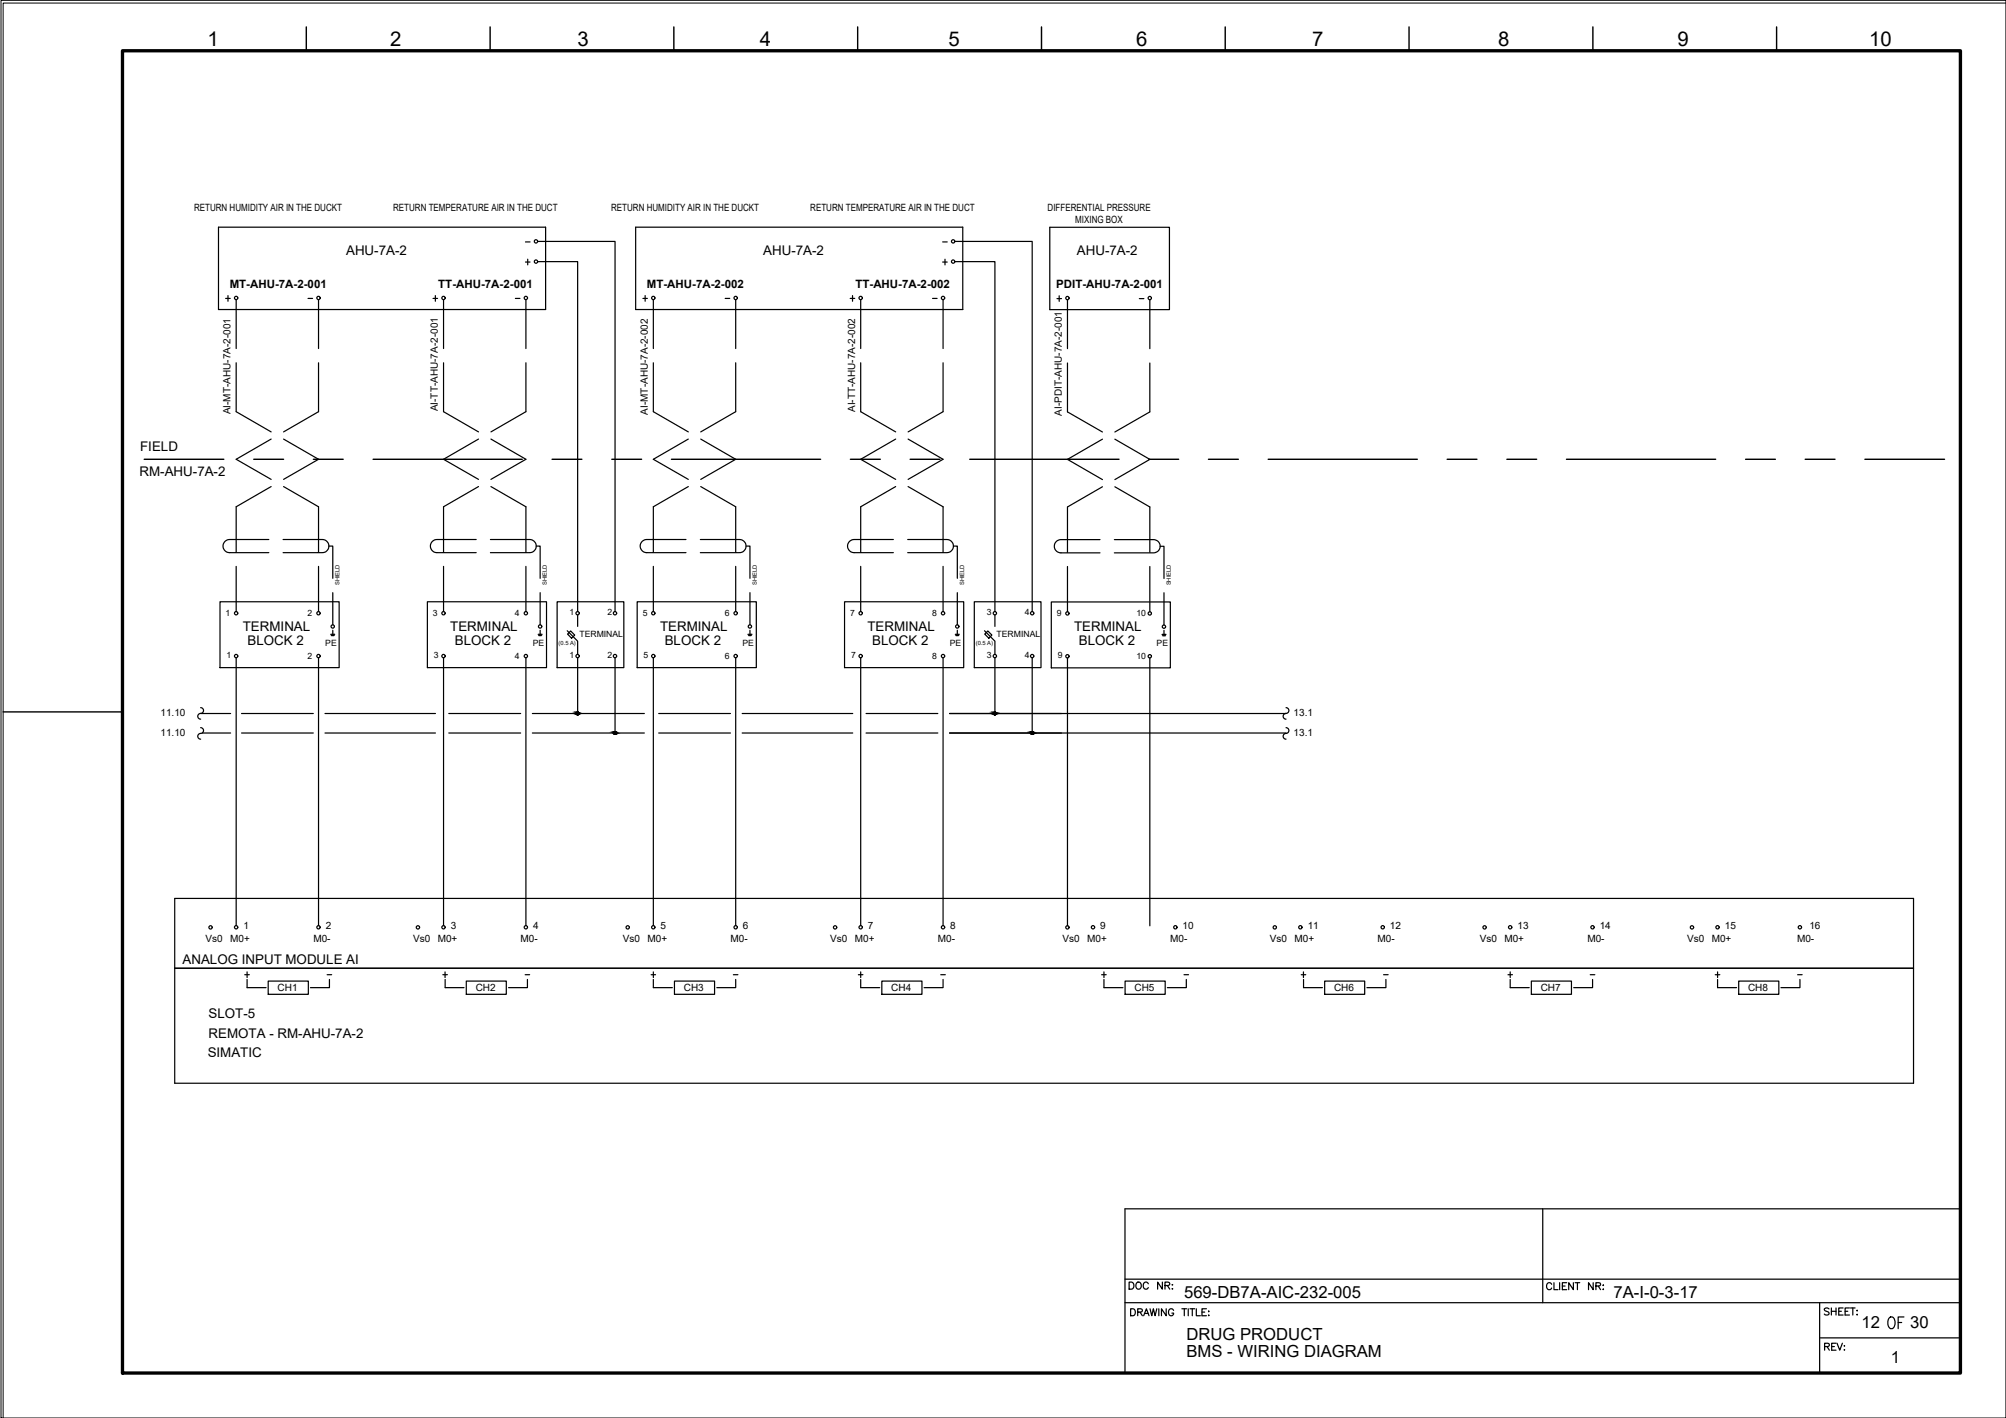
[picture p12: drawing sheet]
<svg xmlns="http://www.w3.org/2000/svg" width="420mm" height="297mm" viewBox="0 0 420 297" stroke-linecap="round" stroke-linejoin="round" font-family="sans-serif">
<!-- layer: G-TTLB-TTLB -->
<path d="M25.7 10.6h384.9v277h-384.9z" fill="none" stroke="#000" stroke-width=".7"/>
<!-- layer: G-TTLB-OTLN -->
<path d="M420.1 .6h-419.4v296.4" fill="none" stroke="#000" stroke-width=".21"/>
<!-- layer: G-TTLB-INDX -->
<path d="M64.2 5.6v5M102.7 5.6v5M141.1 5.6v5M179.6 5.6v5M218.1 5.6v5M256.6 5.6v5M295.1 5.6v5M333.6 5.6v5M372.1 5.6v5M.7 149.1h25" fill="none" stroke="#000" stroke-width=".3"/>
<!-- layer: LGSP IA4$0$LG_PLOT -->
<path d="M323.1 253.2v19.7M235.6 268h175M235.6 272.9h175M381.1 272.9v14.7M235.6 287.6h175M381.1 280.3h29.5" fill="none" stroke="#000" stroke-width=".25"/>
<!-- layer: LG_PLOT -->
<g fill="none" stroke="#000" stroke-width=".25">
<path d="M410.6 253.2h-175v34.4M236.8 274.2h.5a.78 .78 0 0 1 .5 .7 .78 .78 0 0 1-.5 .7h-.5zM238.3 274.9l.8-.1 .2-.2-.1-.3-.9-.1v1.4M238.8 274.9l.5 .7M239.5 275.6l.6-1.4 .6 1.4M239.8 275.1h.7M240.9 274.2l.3 1.4 .4-1.4 .3 1.4 .4-1.4M242.7 274.2v1.4M244.3 274.2v1.4l-1-1.4v1.4M245.8 274.5a.55 .55 0 0 0-.6-.3 .55 .55 0 0 0-.4 .5v.4a.53 .53 0 0 0 .5 .5 .53 .53 0 0 0 .5-.5h-.4M247.5 274.2h1M248.1 274.2v1.4"/>
<path d="M248.9 274.2v1.4M249.2 274.2h1M249.7 274.2v1.4M250.6 274.2v1.4h.8M251.8 274.9h.5M252.7 274.2h-.9v1.4h.9M253.1 275.6h.1zM253.2 274.6v.2zM325 269a.55 .55 0 0 0-.6-.3 .55 .55 0 0 0-.5 .5v.4a.55 .55 0 0 0 .5 .6 .55 .55 0 0 0 .6-.4M325.5 268.7v1.5h.8M326.7 268.7v1.5M327.2 269.4h.6"/>
<path d="M328.1 268.7h-.9v1.5h.9M329.5 268.7v1.5l-.9-1.5v1.5M329.9 268.7h1M330.4 268.7v1.5M333.7 268.7v1.5l-1-1.5v1.5M334.3 269.4l.8-.1 .1-.5-.9-.1v1.5M334.8 269.4l.4 .8M335.7 269.2h.2zM335.7 270.1h.2zM383.1 274.2a.56 .56 0 0 0-.5-.2 .56 .56 0 0 0-.5 .3l1 .7v.3l-.4 .2-.6-.2M383.6 274v1.5M383.6 274.7h1"/>
<path d="M384.6 274v1.5M385.1 274.7h.6M386 274h-.9v1.5h.9M386.5 274.7h.5M387.4 274h-.9v1.5h.9M387.6 274h1M388.1 274v1.5M389 274.5v.1zM389 275.3v.2zM382.2 282.1l.8-.1 .2-.2-.1-.3-.9-.1v1.4M382.7 282.1l.5 .7M383.6 282.1h.6"/>
<path d="M384.6 281.4h-1v1.4h1M384.8 281.4l.5 1.4 .6-1.4M386.2 281.9h.2zM386.2 282.8h.2z"/>
</g>
<!-- layer: I_LIMIT_LINE -->
<g fill="none" stroke="#000" stroke-width=".3">
<path d="M30.2 96.2h16.7M53.1 96.2h6.3M65.6 96.2h6.3M78.1 96.2h31.3M115.6 96.2h6.3M128.1 96.2h6.3M140.6 96.2h31.3M178.1 96.2h6.3M190.6 96.2h6.3M203.1 96.2h31.3M240.6 96.2h6.3M253.1 96.2h6.3"/>
<path d="M265.6 96.2h31.3M303.1 96.2h6.3M315.6 96.2h6.3M328.1 96.2h31.2M365.6 96.2h6.3M378.1 96.2h6.2M390.6 96.2h16.7"/>
</g>
<!-- layer: 0 -->
<g fill="none" stroke="#000" stroke-width=".25">
<path d="M112.6 54.8h8.4v73.3M112.6 50.6h16.2v77.5M200 54.8h8.4v73.3M200 50.6h16.2v77.5M121 137.8v11.7M128.8 137.8v15.8M208.4 137.8v11.7M216.2 137.8v15.8M42 149.5h6.3M42.4 153.6h5.9M50.6 149.5h15M50.6 153.6h15"/>
<path d="M68.1 149.5h23.1M68.1 153.6h23.1M94 149.5h15.1M94 153.6h15.1M111.5 149.5h23.5M111.5 153.6h23.5M138 149.5h15M138 153.6h15M155.4 149.5h23.2M155.4 153.6h23.2M181.4 149.5h15M181.4 153.6h15"/>
<path d="M198.9 149.5h70.5M198.9 153.6h70.5M400.8 188.2v38.7"/>
<circle cx="121" cy="149.5" r=".31"/>
<circle cx="128.8" cy="153.5" r=".31"/>
<circle cx="208.4" cy="149.5" r=".31"/>
<circle cx="216.2" cy="153.5" r=".31"/>
</g>
<!-- layer: I_DATA -->
<g fill="none" stroke="#000" stroke-width=".25">
<path d="M45.8 47.6h68.5v17.2h-68.5zM110.1 54.9h.9M110.5 54.3v1.2M133.1 47.6h68.6v17.2h-68.6zM197.4 54.9h1M197.9 54.3v1.2M219.9 47.6h25v17.3h-25zM90.7 62.5h1M91.2 61.9v1.2M46.1 126.1h24.9v13.8h-24.9zM69.3 132.9h.8M69.4 133h.6"/>
<path d="M69.4 133.1h.6M69.7 132v.9M89.5 126.1h25v13.8h-25zM112.7 132.9h.8M112.8 133h.7M112.9 133.1h.5M113.1 132v.9M116.7 126.1h14v13.8h-14zM133.5 126.1h24.9v13.8h-24.9zM156.7 132.9h.8M156.7 133h.7M156.8 133.1h.5"/>
<path d="M157.1 132v.9M176.9 126.1h24.9v13.8h-24.9zM200.1 132.9h.8M200.2 133h.7M200.2 133.1h.6M200.5 132v.9M204.1 126.1h13.9v13.8h-13.9zM220.2 126.1h24.9v13.8h-24.9zM243.4 132.9h.8M243.5 133h.6M243.5 133.2h.6M243.8 132v.9"/>
<path d="M400.8 188.2h-364.2v38.7h364.2M36.6 202.8h364.2M51.3 204.2h.9M51.8 205.2v1.7h3.9M51.8 203.6v1.2M56.2 205.5h8.4v2.8h-8.4zM69 205.2v1.7h-4M93.2 206.9h4M97.7 205.5h8.3v2.8h-8.3zM110.5 205.2v1.7h-4M136.8 206.9h4M141.3 205.5h8.4v2.8h-8.4z"/>
<path d="M154.1 205.2v1.7h-4M180.3 206.9h4M184.7 205.5h8.4v2.8h-8.4zM197.5 205.2v1.7h-4M230.7 204.2h1M231.2 203.6v1.2M231.2 205.2v1.7h4M235.6 205.5h8.5v2.8h-8.5zM248.5 205.2v1.7h-4M272.5 204.2h1M273 203.6v1.2M273 205.2v1.7h4"/>
<path d="M277.5 205.5h8.3v2.8h-8.3zM290.3 205.2v1.7h-4M315.8 204.2h1M316.3 205.2v1.7h4M316.3 203.6v1.2M320.7 205.5h8.4v2.8h-8.4zM333.6 205.2v1.7h-4M359.3 204.2h.9M359.7 205.2v1.7h4M359.7 203.6v1.2M364.2 205.5h8.4v2.8h-8.4zM377 205.2v1.7h-4"/>
<circle cx="112.3" cy="54.8" r=".35"/>
<circle cx="199.6" cy="54.8" r=".35"/>
<circle cx="92.9" cy="62.4" r=".35"/>
<circle cx="49.5" cy="128.5" r=".35"/>
<circle cx="49.5" cy="137.4" r=".35"/>
<circle cx="66.7" cy="128.5" r=".35"/>
<circle cx="66.7" cy="137.4" r=".35"/>
<circle cx="69.7" cy="131.2" r=".35"/>
<circle cx="92.9" cy="128.5" r=".35"/>
<circle cx="92.9" cy="137.4" r=".35"/>
<circle cx="110.1" cy="137.4" r=".35"/>
<circle cx="110.1" cy="128.5" r=".35"/>
<circle cx="113.1" cy="131.2" r=".35"/>
<circle cx="121" cy="128.5" r=".35"/>
<circle cx="121" cy="137.4" r=".35"/>
<circle cx="128.8" cy="128.5" r=".35"/>
<circle cx="128.8" cy="137.4" r=".35"/>
<circle cx="136.8" cy="137.4" r=".35"/>
<circle cx="136.8" cy="128.5" r=".35"/>
<circle cx="154.1" cy="128.5" r=".35"/>
<circle cx="154.1" cy="137.4" r=".35"/>
<circle cx="157.1" cy="131.2" r=".35"/>
<circle cx="180.3" cy="128.5" r=".35"/>
<circle cx="180.3" cy="137.4" r=".35"/>
<circle cx="197.5" cy="137.4" r=".35"/>
<circle cx="197.5" cy="128.5" r=".35"/>
<circle cx="200.5" cy="131.2" r=".35"/>
<circle cx="208.4" cy="137.4" r=".35"/>
<circle cx="208.4" cy="128.5" r=".35"/>
<circle cx="216.2" cy="128.5" r=".35"/>
<circle cx="216.2" cy="137.4" r=".35"/>
<circle cx="223.6" cy="137.5" r=".35"/>
<circle cx="223.6" cy="128.5" r=".35"/>
<circle cx="240.8" cy="128.5" r=".35"/>
<circle cx="240.8" cy="137.5" r=".35"/>
<circle cx="243.8" cy="131.3" r=".35"/>
<circle cx="44.1" cy="194.3" r=".35"/>
<circle cx="49.5" cy="194.2" r=".35"/>
<circle cx="66.7" cy="194.2" r=".35"/>
<circle cx="87.5" cy="194.3" r=".35"/>
<circle cx="92.9" cy="194.2" r=".35"/>
<circle cx="110.1" cy="194.2" r=".35"/>
<circle cx="131.5" cy="194.3" r=".35"/>
<circle cx="136.8" cy="194.2" r=".35"/>
<circle cx="154.1" cy="194.2" r=".35"/>
<circle cx="174.9" cy="194.3" r=".35"/>
<circle cx="180.3" cy="194.2" r=".35"/>
<circle cx="197.5" cy="194.2" r=".35"/>
<circle cx="223.6" cy="194.3" r=".35"/>
<circle cx="228.9" cy="194.2" r=".35"/>
<circle cx="246.2" cy="194.2" r=".35"/>
<circle cx="267" cy="194.3" r=".35"/>
<circle cx="272.4" cy="194.2" r=".35"/>
<circle cx="289.6" cy="194.2" r=".35"/>
<circle cx="310.9" cy="194.3" r=".35"/>
<circle cx="316.3" cy="194.2" r=".35"/>
<circle cx="333.6" cy="194.2" r=".35"/>
<circle cx="354.4" cy="194.3" r=".35"/>
<circle cx="359.7" cy="194.2" r=".35"/>
<circle cx="377" cy="194.2" r=".35"/>
</g>
<!-- layer: I_TABS -->
<g fill="none" stroke="#000" stroke-width=".25">
<path d="M49.5 62.8v10.2M49.5 76v10.2l7.3 4.3M66.7 62.8v10.2M66.7 76v10.2l-7.3 4.3M92.9 62.8v10.2M92.9 76v10.2l7.3 4.3M110.2 62.8v10.2M110.2 76v10.2l-7.4 4.3M136.8 62.8v10.2M136.8 76v10.2l7.4 4.3M154.1 62.8v10.2M154.1 76v10.2l-7.3 4.3"/>
<path d="M180.3 62.8v10.2M180.3 76v10.2l7.3 4.3M197.5 62.8v10.2M197.5 76v10.2l-7.3 4.3M223.6 62.8v10.2M223.6 76v10.3l7.3 4.2M240.8 62.8v10.2M240.8 76v10.3l-7.3 4.2M56.8 92l-7.3 4.2 7.3 4.2M59.4 92l7.3 4.2-7.3 4.2M100.2 92l-7.3 4.2 7.3 4.2M102.8 92l7.4 4.2-7.4 4.2"/>
<path d="M144.2 92l-7.4 4.2 7.4 4.2M146.8 92l7.3 4.2-7.3 4.2M187.6 92l-7.3 4.2 7.3 4.2M190.2 92l7.3 4.2-7.3 4.2M230.9 92l-7.3 4.2 7.3 4.3M233.5 92l7.3 4.2-7.3 4.3M49.5 118.6v9.5M56.3 113h-8.2a1.38 1.38 0 0 0-1.4 1.4 1.38 1.38 0 0 0 1.4 1.4h8.2M56.8 101.9l-7.3 4.3v9.4M59.3 113h8.2a1.38 1.38 0 0 1 1.4 1.4 1.38 1.38 0 0 1-1.4 1.4h-8.2M59.4 101.9l7.3 4.3v9.4M66.7 118.6v9.5"/>
<path d="M68.9 114.4h.8v6.7M92.9 118.6v9.5M99.7 113h-8.2a1.38 1.38 0 0 0-1.4 1.4 1.38 1.38 0 0 0 1.4 1.4h8.2M100.2 101.9l-7.3 4.3v9.4M102.7 113h8.2a1.38 1.38 0 0 1 1.4 1.4 1.38 1.38 0 0 1-1.4 1.4h-8.2M102.8 101.9l7.4 4.3v9.4M110.2 118.6v9.5M112.3 114.4h.8v6.7M136.8 118.6v9.5M143.7 113h-8.2a1.38 1.38 0 0 0-1.4 1.4 1.38 1.38 0 0 0 1.4 1.4h8.2M144.2 101.9l-7.4 4.3v9.4M146.7 113h8.2a1.38 1.38 0 0 1 1.4 1.4 1.38 1.38 0 0 1-1.4 1.4h-8.2"/>
<path d="M146.8 101.9l7.3 4.3v9.4M154.1 118.6v9.5M156.3 114.4h.8v6.7M180.3 118.6v9.5M187.1 113h-8.2a1.38 1.38 0 0 0-1.4 1.4 1.38 1.38 0 0 0 1.4 1.4h8.2M187.6 101.9l-7.3 4.3v9.4M190.1 113h8.2a1.38 1.38 0 0 1 1.4 1.4 1.38 1.38 0 0 1-1.4 1.4h-8.2M190.2 101.9l7.3 4.3v9.4M197.5 118.6v9.5M199.7 114.4h.8v6.7M223.6 118.7v9.5M230.4 113h-8.2a1.39 1.39 0 0 0-1.4 1.4 1.39 1.39 0 0 0 1.4 1.4h8.2"/>
<path d="M230.9 102l-7.3 4.2v9.5M233.4 113h8.2a1.39 1.39 0 0 1 1.4 1.4 1.39 1.39 0 0 1-1.4 1.4h-8.2M233.5 102l7.3 4.2v9.5M240.8 118.7v9.5M243 114.4h.8v6.8M49.5 137.8v56.1M66.7 137.8v56.1M69.7 124.1v6.8M92.9 137.8v56.1M110.2 137.8v56.1M113.1 124.1v6.8M136.8 137.8v56.1"/>
<path d="M154.1 137.8v56.1M157.1 124.1v6.8M180.3 137.8v56.1M197.5 137.8v56.1M200.5 124.1v6.8M223.6 137.8v56.1M240.8 137.8v56.1M243.8 124.2v6.7M42 148.2a.64 .64 0 0 1 .6 .8 .64 .64 0 0 1-.8 .5 .6 .6 0 0 0-.4 .7 .6 .6 0 0 0 .6 .5M42 152.4a.64 .64 0 0 1 .6 .8 .64 .64 0 0 1-.8 .5 .6 .6 0 0 0-.4 .7 .6 .6 0 0 0 .6 .4M269.4 148.2a.64 .64 0 0 1 .5 .8 .64 .64 0 0 1-.8 .5 .6 .6 0 0 0-.3 .7 .6 .6 0 0 0 .6 .5M269.4 152.4a.64 .64 0 0 1 .5 .8 .64 .64 0 0 1-.8 .5 .6 .6 0 0 0-.3 .7 .6 .6 0 0 0 .6 .4"/>
</g>
<!-- layer: EI-CTRL -->
<path d="M118.8 132.1l2.2 2.2v2.8M118.9 132.8l.6-.6 .9 .8-.7 .7zM121 128.8v2.4M206.2 132.1l2.2 2.2v2.8M206.2 132.8l.7-.6 .9 .8-.7 .7zM208.4 128.8v2.4" fill="none" stroke="#000" stroke-width=".25"/>
<!-- layer: 0 -->
<g fill="#000" stroke="#000" stroke-width=".21">
<path d="M120.8 149.2h.2zM128.7 153.3h.1zM208.3 149.2h.1zM216.1 153.3h.1z"/>
<path d="M120.8 149.2h.2zM120.8 149.2h.2z"/>
<path d="M120.8 149.2l.2 .1zM120.8 149.2l.2 .1z"/>
<path d="M120.8 149.3h.2zM120.8 149.3h.2z"/>
<path d="M120.7 149.3l.3 .1zM120.7 149.3l.3 .1z"/>
<path d="M120.7 149.4h.3zM120.7 149.4h.3z"/>
<path d="M120.7 149.4l.3 .1zM120.7 149.4l.3 .1z"/>
<path d="M120.9 149.7h.2zM120.9 149.7l.1 .1z"/>
<path d="M121 149.2h.1zM121 149.2h.1z"/>
<path d="M121 149.2h.2zM121 149.2h.2z"/>
<path d="M120.9 149.7h.2zM120.9 149.7h.2z"/>
<path d="M121 149.2h.2zM121 149.2h.2z"/>
<path d="M120.8 149.7h.4zM120.8 149.7h.3z"/>
<path d="M121 149.2l.2 .1zM121 149.2l.2 .1z"/>
<path d="M121 149.3h.3zM121 149.3h.3z"/>
<path d="M120.8 149.7h.4zM120.8 149.7h.4z"/>
<path d="M120.8 149.6h.4zM120.8 149.6l.4 .1z"/>
<path d="M121 149.3l.3 .1zM121 149.3l.3 .1z"/>
<path d="M121 149.4h.3zM121 149.4h.3z"/>
<path d="M121 149.4l.3 .1zM121 149.4l.3 .1z"/>
<path d="M120.7 149.5l.6 .1zM120.7 149.5l.6 .1z"/>
<path d="M120.7 149.6h.6zM120.7 149.6h.5z"/>
<path d="M120.7 149.5h.6zM120.7 149.5h.6z"/>
<path d="M128.7 153.3h.1zM128.7 153.3h.1z"/>
<path d="M128.7 153.3h.1zM128.6 153.3h.2z"/>
<path d="M128.6 153.3l.2 .1zM128.6 153.3l.2 .1z"/>
<path d="M128.6 153.4h.2zM128.6 153.4h.2z"/>
<path d="M128.6 153.4h.2zM128.6 153.4h.2z"/>
<path d="M128.5 153.4l.3 .1zM128.5 153.4l.3 .1z"/>
<path d="M128.5 153.5l.3 .1zM128.5 153.5l.3 .1z"/>
<path d="M128.7 153.8h.2zM128.7 153.8h.1z"/>
<path d="M128.8 153.3h.1zM128.8 153.3h.1z"/>
<path d="M128.8 153.3h.2zM128.8 153.3h.2z"/>
<path d="M128.7 153.8h.2zM128.7 153.8h.2z"/>
<path d="M128.8 153.3h.2zM128.8 153.3h.2z"/>
<path d="M128.8 153.3l.3 .1zM128.8 153.3l.3 .1z"/>
<path d="M128.7 153.8h.3zM128.7 153.8h.2z"/>
<path d="M128.8 153.4h.3zM128.8 153.4h.3z"/>
<path d="M128.6 153.7h.5zM128.6 153.7l.4 .1z"/>
<path d="M128.8 153.4h.3zM128.8 153.4h.3z"/>
<path d="M128.6 153.7h.5zM128.6 153.7h.5z"/>
<path d="M128.8 153.4l.3 .1zM128.8 153.4l.3 .1z"/>
<path d="M128.5 153.7h.6zM128.5 153.7h.6z"/>
<path d="M128.8 153.5l.3 .1zM128.8 153.5l.3 .1z"/>
<path d="M128.5 153.6h.6zM128.5 153.6h.6z"/>
<path d="M128.5 153.6h.6zM128.5 153.6l.6 .1z"/>
<path d="M208.3 149.2h.1zM208.2 149.2h.2z"/>
<path d="M208.2 149.2h.2zM208.2 149.2h.2z"/>
<path d="M208.2 149.2l.2 .1zM208.2 149.2l.2 .1z"/>
<path d="M208.2 149.3h.2zM208.2 149.3h.2z"/>
<path d="M208.1 149.3l.3 .1zM208.1 149.3l.3 .1z"/>
<path d="M208.1 149.4h.3zM208.1 149.4h.3z"/>
<path d="M208.1 149.4l.3 .1zM208.1 149.4l.3 .1z"/>
<path d="M208.3 149.7h.1zM208.3 149.7l.1 .1z"/>
<path d="M208.4 149.2h.1zM208.4 149.2h.1z"/>
<path d="M208.2 149.7h.3zM208.2 149.7h.2z"/>
<path d="M208.4 149.2h.2zM208.4 149.2h.2z"/>
<path d="M208.2 149.7h.4zM208.2 149.7h.3z"/>
<path d="M208.4 149.2l.2 .1zM208.4 149.2l.2 .1z"/>
<path d="M208.4 149.3h.2zM208.4 149.3h.2z"/>
<path d="M208.2 149.7h.4zM208.2 149.7h.4z"/>
<path d="M208.4 149.3l.3 .1zM208.4 149.3l.3 .1z"/>
<path d="M208.1 149.6h.5zM208.1 149.6l.5 .1z"/>
<path d="M208.4 149.4h.3zM208.4 149.4h.3z"/>
<path d="M208.4 149.4l.3 .1zM208.4 149.4l.3 .1z"/>
<path d="M208.1 149.5l.6 .1zM208.1 149.5l.6 .1z"/>
<path d="M208.1 149.6h.6zM208.1 149.6h.5z"/>
<path d="M208.1 149.5h.6zM208.1 149.5h.6z"/>
<path d="M216.1 153.3h.1zM216.1 153.3h.1z"/>
<path d="M216 153.3h.2zM216 153.3h.2z"/>
<path d="M216 153.3l.2 .1zM216 153.3l.2 .1z"/>
<path d="M216 153.4h.2zM216 153.4h.2z"/>
<path d="M215.9 153.4h.3zM215.9 153.4h.3z"/>
<path d="M215.9 153.4l.3 .1zM215.9 153.4l.3 .1z"/>
<path d="M215.9 153.5l.3 .1zM215.9 153.5l.3 .1z"/>
<path d="M216.1 153.8h.2zM216.1 153.8h.1z"/>
<path d="M216.2 153.3h.1zM216.2 153.3h.1z"/>
<path d="M216.2 153.3h.1zM216.2 153.3h.1z"/>
<path d="M216.2 153.3h.2zM216.2 153.3h.2z"/>
<path d="M216.1 153.8h.2zM216.1 153.8h.2z"/>
<path d="M216.2 153.3l.2 .1zM216.2 153.3l.2 .1z"/>
<path d="M216 153.8h.4zM216 153.8h.3z"/>
<path d="M216.2 153.4h.3zM216.2 153.4h.3z"/>
<path d="M216 153.7h.4zM216 153.7l.4 .1z"/>
<path d="M216.2 153.4h.3zM216.2 153.4h.3z"/>
<path d="M215.9 153.7h.6zM215.9 153.7h.5z"/>
<path d="M216.2 153.4l.3 .1zM216.2 153.4l.3 .1z"/>
<path d="M215.9 153.7h.6zM215.9 153.7h.6z"/>
<path d="M216.2 153.5l.3 .1zM216.2 153.5l.3 .1z"/>
<path d="M215.9 153.6h.6zM215.9 153.6h.6z"/>
<path d="M215.9 153.6h.6zM215.9 153.6l.6 .1z"/>
</g>
<path d="M.2 .1h419.9v296.9h-419.9z" fill="none" stroke="#000" stroke-width=".21"/>
<text font-size="5.7" x="394.4" y="279.4">OF</text>
<text font-size="4.4" x="235.7" y="271.3">DOC NR:</text>
<g font-size="4.3">
<text x="43.4" y="9.6">1</text>
<text x="81.7" y="9.6">2</text>
<text x="120.9" y="9.6">3</text>
<text x="159.2" y="9.6">4</text>
<text x="198.6" y="9.6">5</text>
<text x="238" y="9.6">6</text>
<text x="274.8" y="9.6">7</text>
<text x="313.8" y="9.6">8</text>
<text x="351.4" y="9.6">9</text>
<text x="391.5" y="9.6">10</text>
</g>
<g font-size="4">
<text x="46.2" y="64.2">+</text>
<text x="133.7" y="64.2">+</text>
<text x="177.1" y="64.2">+</text>
<text x="220.5" y="64.2">+</text>
<text x="91.7" y="206">+</text>
<text x="135.5" y="206">+</text>
<text x="178.9" y="206">+</text>
</g>
<g font-size="3.5">
<text x="248" y="271.9">569-DB7A-AIC-232-005</text>
<text x="338" y="272">7A-I-0-3-17</text>
<text x="248.5" y="280.7">DRUG PRODUCT</text>
<text x="389.9" y="278.2">12</text>
<text x="400.1" y="278.2">30</text>
<text x="248.5" y="284.3">BMS - WIRING DIAGRAM</text>
<text x="396" y="285.6">1</text>
</g>
<g font-size="2.8">
<text x="72.5" y="53.4">AHU-7A-2</text>
<text x="159.9" y="53.4">AHU-7A-2</text>
<text x="225.6" y="53.4">AHU-7A-2</text>
<text x="29.4" y="94.5">FIELD</text>
<text x="29.2" y="99.6">RM-AHU-7A-2</text>
<text x="50.9" y="132.2">TERMINAL</text>
<text x="51.9" y="135.1">BLOCK 2</text>
<text x="94.3" y="132.2">TERMINAL</text>
<text x="95.3" y="135.1">BLOCK 2</text>
<text x="138.2" y="132.2">TERMINAL</text>
<text x="139.2" y="135.1">BLOCK 2</text>
<text x="181.7" y="132.2">TERMINAL</text>
<text x="182.7" y="135.1">BLOCK 2</text>
<text x="225" y="132.2">TERMINAL</text>
<text x="226" y="135.1">BLOCK 2</text>
<text x="38.2" y="201.9">ANALOG INPUT MODULE AI</text>
<text x="43.7" y="213.3">SLOT-5</text>
<text x="43.5" y="221.3">SIMATIC</text>
<text x="43.7" y="217.5">REMOTA - RM-AHU-7A-2</text>
</g>
<g font-size="2.6">
<text x="109" y="51.9">-</text>
<text x="196.5" y="51.9">-</text>
<text x="63.5" y="63.9">-</text>
<text x="106.9" y="63.9">-</text>
<text x="151" y="63.9">-</text>
<text x="194.4" y="63.9">-</text>
<text x="237.8" y="63.9">-</text>
<text x="67.7" y="205.3">-</text>
<text x="109" y="205.3">-</text>
<text x="152.8" y="205.3">-</text>
<text x="196.1" y="205.3">-</text>
<text x="246.9" y="205.3">-</text>
<text x="288.9" y="205.3">-</text>
<text x="332.3" y="205.3">-</text>
<text x="375.7" y="205.3">-</text>
</g>
<g font-size="2.4">
<text x="48.1" y="60.3">MT-AHU-7A-2-001</text>
<text x="91.8" y="60.3">TT-AHU-7A-2-001</text>
<text x="135.5" y="60.3">MT-AHU-7A-2-002</text>
<text x="179.2" y="60.3">TT-AHU-7A-2-002</text>
<text x="221.2" y="60.4">PDIT-AHU-7A-2-001</text>
</g>
<g font-size="2.1">
<text x="40.6" y="44.2">RETURN HUMIDITY AIR IN THE DUCKT</text>
<text x="82.3" y="44.2">RETURN TEMPERATURE AIR IN THE DUCT</text>
<text x="128" y="44.2">RETURN HUMIDITY AIR IN THE DUCKT</text>
<text x="169.7" y="44.2">RETURN TEMPERATURE AIR IN THE DUCT</text>
<text x="219.4" y="44.3">DIFFERENTIAL PRESSURE</text>
<text x="225.2" y="46.8">MIXING BOX</text>
<text x="48.3" y="86.8" transform="rotate(-90 48.3 86.8)">AI-MT-AHU-7A-2-001</text>
<text x="91.7" y="86.2" transform="rotate(-90 91.7 86.2)">AI-TT-AHU-7A-2-001</text>
<text x="135.7" y="86.9" transform="rotate(-90 135.7 86.9)">AI-MT-AHU-7A-2-002</text>
<text x="179.1" y="86.3" transform="rotate(-90 179.1 86.3)">AI-TT-AHU-7A-2-002</text>
<text x="222.4" y="87.1" transform="rotate(-90 222.4 87.1)">AI-PDIT-AHU-7A-2-001</text>
<text x="33.6" y="150">11.10</text>
<text x="271" y="150">13.1</text>
<text x="33.6" y="154.2">11.10</text>
<text x="271" y="154.2">13.1</text>
<text x="43.1" y="197.3">Vs0</text>
<text x="48.2" y="197.3">M0+</text>
<text x="51" y="194.7">1</text>
<text x="65.6" y="197.3">M0-</text>
<text x="68.2" y="194.7">2</text>
<text x="86.5" y="197.3">Vs0</text>
<text x="91.7" y="197.3">M0+</text>
<text x="94.4" y="194.7">3</text>
<text x="109.1" y="197.3">M0-</text>
<text x="111.7" y="194.7">4</text>
<text x="130.5" y="197.3">Vs0</text>
<text x="135.6" y="197.3">M0+</text>
<text x="138.4" y="194.7">5</text>
<text x="153" y="197.3">M0-</text>
<text x="155.6" y="194.7">6</text>
<text x="173.9" y="197.3">Vs0</text>
<text x="179" y="197.3">M0+</text>
<text x="181.8" y="194.7">7</text>
<text x="196.4" y="197.3">M0-</text>
<text x="199" y="194.7">8</text>
<text x="222.5" y="197.3">Vs0</text>
<text x="227.7" y="197.3">M0+</text>
<text x="230.5" y="194.7">9</text>
<text x="245.1" y="197.3">M0-</text>
<text x="247.7" y="194.7">10</text>
<text x="266" y="197.3">Vs0</text>
<text x="271.1" y="197.3">M0+</text>
<text x="273.9" y="194.7">11</text>
<text x="288.5" y="197.3">M0-</text>
<text x="291.1" y="194.7">12</text>
<text x="309.9" y="197.3">Vs0</text>
<text x="315.1" y="197.3">M0+</text>
<text x="317.8" y="194.7">13</text>
<text x="332.5" y="197.3">M0-</text>
<text x="335.1" y="194.7">14</text>
<text x="353.4" y="197.3">Vs0</text>
<text x="358.5" y="197.3">M0+</text>
<text x="361.3" y="194.7">15</text>
<text x="376.4" y="197.3">M0-</text>
<text x="379" y="194.7">16</text>
<text x="58.1" y="207.7">CH1</text>
<text x="99.6" y="207.7">CH2</text>
<text x="143.2" y="207.7">CH3</text>
<text x="186.7" y="207.7">CH4</text>
<text x="237.6" y="207.7">CH5</text>
<text x="279.4" y="207.7">CH6</text>
<text x="322.7" y="207.7">CH7</text>
<text x="366.1" y="207.7">CH8</text>
</g>
<g font-size="1.8">
<text x="47.2" y="129">1</text>
<text x="64.4" y="129">2</text>
<text x="90.7" y="129">3</text>
<text x="107.9" y="129">4</text>
<text x="119.3" y="128.8">1</text>
<text x="127.3" y="128.8">2</text>
<text x="134.6" y="129">5</text>
<text x="151.8" y="129">6</text>
<text x="178.1" y="129">7</text>
<text x="195.2" y="129">8</text>
<text x="206.7" y="128.8">3</text>
<text x="214.6" y="128.8">4</text>
<text x="221.3" y="129.1">9</text>
<text x="238" y="129.1">10</text>
<text x="47.4" y="137.9">1</text>
<text x="64.4" y="138">2</text>
<text x="68.1" y="135.2">PE</text>
<text x="90.8" y="137.9">3</text>
<text x="107.9" y="138">4</text>
<text x="111.6" y="135.2">PE</text>
<text x="119.3" y="137.7">1</text>
<text x="121.4" y="133.4">TERMINAL</text>
<text x="127.3" y="137.7">2</text>
<text x="134.8" y="137.9">5</text>
<text x="151.8" y="138">6</text>
<text x="155.5" y="135.2">PE</text>
<text x="178.2" y="137.9">7</text>
<text x="195.2" y="138">8</text>
<text x="198.9" y="135.2">PE</text>
<text x="206.7" y="137.7">3</text>
<text x="208.7" y="133.4">TERMINAL</text>
<text x="214.6" y="137.7">4</text>
<text x="221.5" y="137.9">9</text>
<text x="238" y="138">10</text>
<text x="242.3" y="135.2">PE</text>
</g>
<g font-size="1.2">
<text x="71.1" y="122.6" transform="rotate(-90 71.1 122.6)">SHIELD</text>
<text x="114.6" y="122.6" transform="rotate(-90 114.6 122.6)">SHIELD</text>
<text x="158.5" y="122.6" transform="rotate(-90 158.5 122.6)">SHIELD</text>
<text x="202" y="122.6" transform="rotate(-90 202 122.6)">SHIELD</text>
<text x="245.2" y="122.6" transform="rotate(-90 245.2 122.6)">SHIELD</text>
<text x="117" y="135.2">(0.5 A)</text>
<text x="204.4" y="135.2">(0.5 A)</text>
</g>
</svg>
